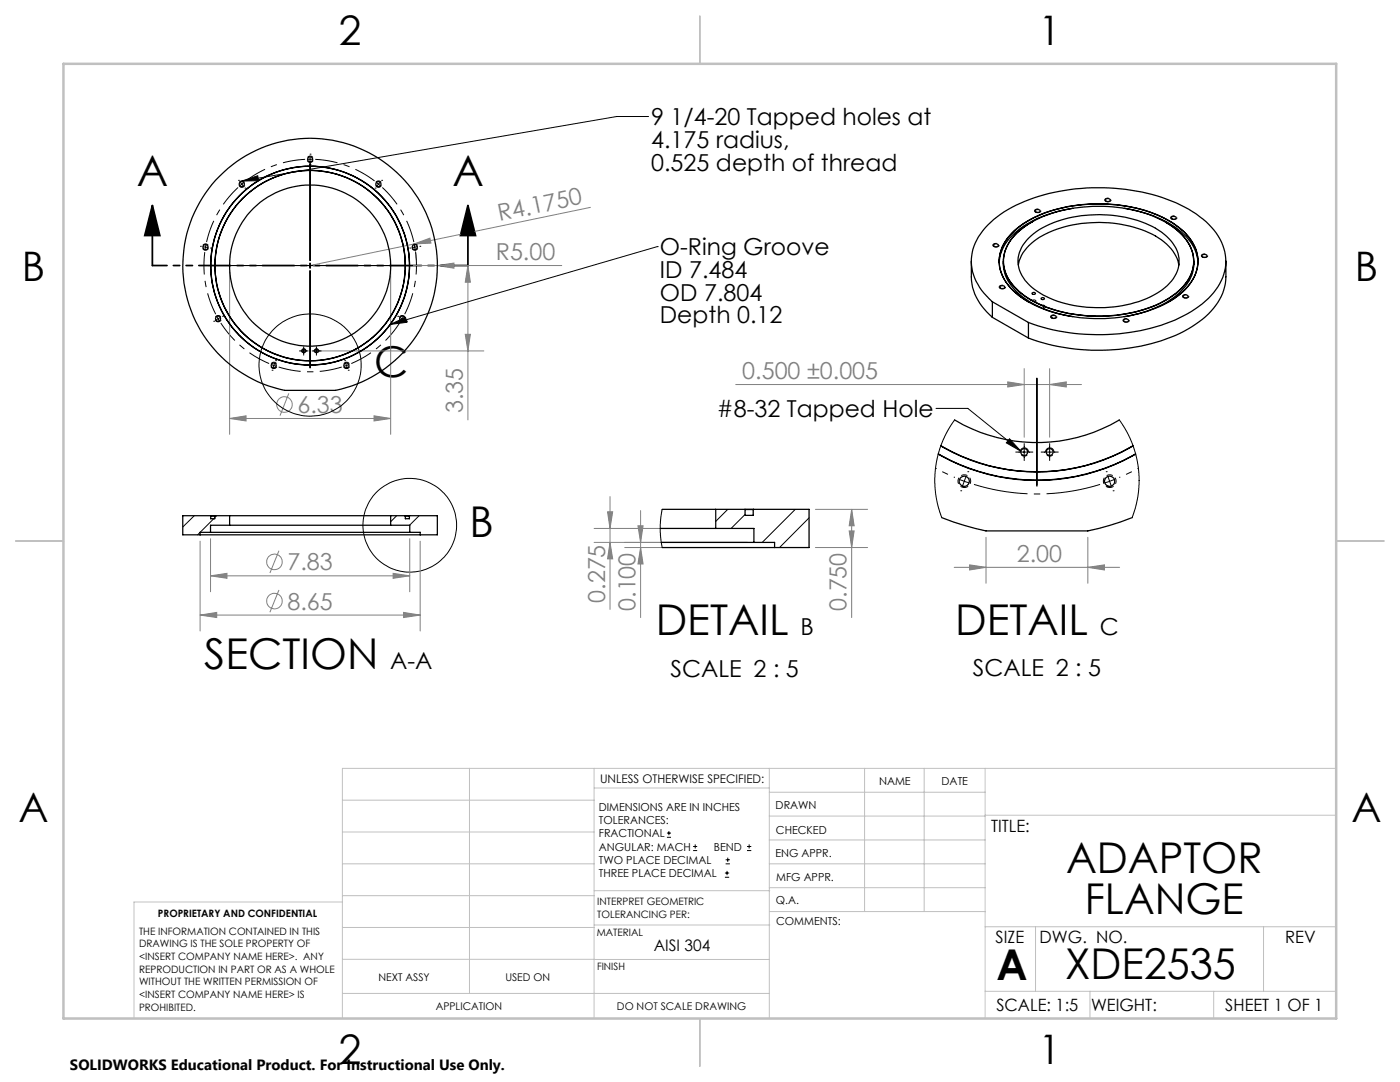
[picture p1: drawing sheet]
<svg xmlns="http://www.w3.org/2000/svg" width="279mm" height="216mm" viewBox="0 0 279 216" stroke-linecap="round" stroke-linejoin="round" font-family="sans-serif">
<g fill="none" stroke="#808080" stroke-width=".2">
<path d="M45.8 54.3v32.4M78 54.3v32.4M82.7 48.7l3.1-1.2 .2 1zM82.7 48.7l-20.8 4.3h50.2M82.8 49.6l.3 2.2M87.3 53l3.3-.5v1zM93.4 53v30.8M93.4 53l.5 3.3h-1zM117.8 41.4l-35.1 7.3M57.6 78.5l-1.7 4.4M62.8 70h33.8M92.9 66.7h1l-.5 3.3z"/>
<path d="M146.8 76.7h69M201.1 76.2l3.3 .5-3.3 .5zM204.4 73.6v13.6M209.5 76.7l3.3-.5v1zM209.5 73.6v13.6M45.8 83.5l3.3-.5v1zM45.8 83.5h32.2M74.6 83l3.4 .5-3.4 .5zM121.7 99.1v22.5M39.9 108v17.9M42 114.9l3.3-.5v1zM42 107.5v10.6"/>
<path d="M42 114.9h39.8M55.7 109.9l-1.8 4.4M55.7 117.7l-1.8 4.5M78.5 114.4l3.3 .5-3.3 .5zM81.8 107.5v10.6M83.9 108v17.9M118.6 108.2h30.6M118.6 105.4h23M121.2 102.1h1.1l-.6 3.3zM121.7 108.2l.6 3.3h-1.1zM124.7 109.3h28.6M127.3 104.9h1l-.5 3.3z"/>
<path d="M127.8 109.3l.5 3.2h-1zM127.8 101.9v21.3M162.7 101.6h10.4M162.7 109.3h10.4M169.5 105.9h1l-.5 3.4zM170 101.6l.5 3.3h-1zM170 101.6v21.6M190.4 113.2h33M193.5 112.7l3.3 .5-3.3 .5zM196.8 107.2v9.2M217.1 113.2l3.3-.5v1zM217.1 107.2v9.2"/>
<path d="M39.9 122.7l3.4-.5v1zM39.9 122.7h44M80.5 122.2l3.4 .5-3.4 .5z"/>
<circle cx="56.8" cy="80.7" r="1.55"/>
<circle cx="54.8" cy="112.1" r="1.56"/>
<circle cx="54.8" cy="119.9" r="1.55"/>
</g>
<g fill="none" stroke="#000" stroke-width=".2">
<path d="M47.6 36h.1M47.9 36.4l.7 .7M48.3 36.1l3.1-1 .2 1zM48.6 36.4l-.7 .7M48.9 37.5h.1M61.4 31.8h1M61.9 30.8h.1M61.9 32.8h.1M61.9 31.3v1M61.9 32.6v19.4M74.9 37.5h.1M75.1 36.4l.8 .7"/>
<path d="M75.8 36.4l-.6 .7M76.2 36h.1M129.4 23.2h-6.3l-74.8 12.9M40 49.1h.1M40.5 49.2l.5 .1M41 49.3l-.1 .5M41 49.3l.5 .1M41.1 48.8l-.1 .5M41.5 53h19.4M42 49.5h.1M61.4 53h1M61.9 52.5v1"/>
<path d="M61.9 54v19.4M62.9 53h19.4M81.8 49.5h.1M82.7 48.8l.1 .5M82.8 49.3l.1 .5M82.8 49.3l-.5 .1M83.3 49.2l-.5 .1M83.8 49.1h.1M131.2 49.2h.1M131.2 49.2l-53.3 15.5M42.7 64.1h.1M43.3 63.1l.2 .5"/>
<path d="M43.5 63.6l.3 .4M43.5 63.6l-.4 .3M44 63.4l-.5 .2M44.4 63.1h.1M54.2 72.7l.4 .2M54.3 73.9h.1M54.6 72.9l.5 .2M54.6 72.9l-.1 .5M54.8 72.5l-.2 .4M55 72h.1M59.8 70h1.7M60.6 69.2v1.7"/>
<path d="M62.3 70h1.8M63.1 69.2v1.7M68.8 72h.1M69 72.5l.1 .4M69.1 72.9l-.4 .2M69.1 72.9l.2 .5M69.5 73.9h.1M69.6 72.7l-.5 .2M77.9 64.7l3-1.4 .3 1zM79.4 63.1h.1M79.8 63.4l.9 .5M80.5 63.1l-.5 .9"/>
<path d="M81.1 64.1h.1M206.9 75.5v21.5M186.8 81.5h6.3l10.6 8.5M191.5 95.7l1.9 .7M191.7 97.9h.1M192.8 95.1l-.7 1.9M193.1 94.1h.1M201.5 87.6l2.2 2.4-2.9-1.6zM202.7 90.2h3.4M204.4 88.5v3.4M207.8 90.2h3.4M209.5 88.5v3.4"/>
<path d="M220.8 94.1h.1M221.1 95.1l.3 .9M221.4 96l.4 1M221.4 96l-.9 .4M222.1 97.9h.1M222.4 95.7l-1 .3M133.1 167.1h.8M133.1 166.2h.8M133.5 165.8v.9M138.3 169.7h.8M138.3 168.9h.8M138.7 168.5v.8"/>
<path d="M144.7 175h.8M144.7 174.2h.8M144.8 172.4h.9M144.8 171.6h.9M145.1 173.8v.8M145.2 171.1v.9M149.1 169.7h.8M149.1 168.9h.8M149.5 168.5v.8"/>
<circle cx="61.9" cy="72.8" r="10.2"/>
<circle cx="81.8" cy="104.8" r="9.3"/>
</g>
<path d="M30.4 41l1.5 6h-3zM30.4 41v12M93.4 41l1.5 6h-3zM93.4 41v12" fill="none" stroke="#000" stroke-width=".35"/>
<path d="M198.3 49.2a.35 .35 0 0 1-.1-.5 .35 .35 0 0 1 .4-.1h.3a.4 .4 0 0 1 .5 .4 .4 .4 0 0 1-.6 .3l-.5-.1M199.6 57.5a.35 .35 0 0 1-.1-.4 .35 .35 0 0 1 .4-.2h.2a.4 .4 0 0 1 .6 .4 .4 .4 0 0 1-.6 .3l-.5-.1M206.6 42.3a.35 .35 0 0 1-.1-.4 .35 .35 0 0 1 .5-.2h.2a.4 .4 0 0 1 .5 .4 .4 .4 0 0 1-.5 .3l-.6-.1M220.7 40.2a.35 .35 0 0 1-.2-.5 .35 .35 0 0 1 .5-.2h.2a.4 .4 0 0 1 .5 .4 .4 .4 0 0 1-.5 .4l-.5-.1M233.8 43.7a.35 .35 0 0 1-.1-.5 .35 .35 0 0 1 .4-.1h.3a.4 .4 0 0 1 .5 .4 .4 .4 0 0 1-.6 .3l-.5-.1M236.2 59.4a.35 .35 0 0 1-.1-.5 .35 .35 0 0 1 .4-.1h.2a.4 .4 0 0 1 .6 .3 .4 .4 0 0 1-.6 .4l-.5-.1M239.9 51.3a.35 .35 0 0 1-.1-.5 .35 .35 0 0 1 .5-.1h.2a.4 .4 0 0 1 .5 .4 .4 .4 0 0 1-.5 .3l-.6-.1M209.9 63.5a.35 .35 0 0 1-.2-.5 .35 .35 0 0 1 .5-.2h.2a.4 .4 0 0 1 .5 .4 .4 .4 0 0 1-.5 .4l-.5-.1M224.3 64.2a.35 .35 0 0 1-.1-.5 .35 .35 0 0 1 .4-.1h.3a.4 .4 0 0 1 .5 .4 .4 .4 0 0 1-.6 .3l-.5-.1" fill="none" stroke="#000" stroke-width=".2" stroke-dasharray="1.3 .6" stroke-linecap="butt"/>
<g fill="none" stroke="#000" stroke-width=".2" stroke-dasharray="1.3 .6" stroke-dashoffset=".5" stroke-linecap="butt">
<path d="M48.3 37.4a.64 .64 0 0 1-.6-.9 .64 .64 0 0 1 1.1-.1 .64 .64 0 0 1-.4 1h-.1M61.9 32.4a.64 .64 0 0 1-.6-.9 .64 .64 0 0 1 1.1-.1 .64 .64 0 0 1-.4 1h-.1M75.5 37.4a.64 .64 0 0 1-.5-.9 .64 .64 0 0 1 1-.1 .64 .64 0 0 1-.3 1h-.2M41 49.9a.64 .64 0 0 1-.5-.9 .64 .64 0 0 1 1-.1 .64 .64 0 0 1-.4 1h-.1M82.8 49.9a.64 .64 0 0 1-.6-.9 .64 .64 0 0 1 1.1-.1 .64 .64 0 0 1-.4 1h-.1M206.6 59.9h-.5a.26 .26 0 0 0-.1 .4 .26 .26 0 0 0 .4 0h.2a.19 .19 0 0 0 .1-.2 .19 .19 0 0 0-.1-.2M43.5 64.2a.64 .64 0 0 1-.5-.9 .64 .64 0 0 1 1-.1 .64 .64 0 0 1-.3 1h-.2M54.7 73.5a.64 .64 0 0 1-.6-.9 .64 .64 0 0 1 1.1-.1 .64 .64 0 0 1-.4 1h-.1M69.2 73.5a.64 .64 0 0 1-.6-.9 .64 .64 0 0 1 1.1-.1 .64 .64 0 0 1-.4 1h-.1M80.3 64.2a.64 .64 0 0 1-.6-.9 .64 .64 0 0 1 1.1-.1 .64 .64 0 0 1-.4 1h-.1M208.4 61l-.5-.1a.26 .26 0 0 0-.1 .4 .26 .26 0 0 0 .4 .1l.1-.1a.19 .19 0 0 0 .2-.1 .19 .19 0 0 0-.1-.2M192.5 97.3a1.27 1.27 0 0 1-1.2-1.9 1.27 1.27 0 0 1 2.2-.2 1.27 1.27 0 0 1-.8 2.1h-.2"/>
<path d="M221.5 97.3a1.27 1.27 0 0 1-1.2-1.9 1.27 1.27 0 0 1 2.2-.2 1.27 1.27 0 0 1-.8 2.1h-.2"/>
</g>
<path d="M204.4 89.4a.83 .83 0 0 0-.7 1.1 .83 .83 0 0 0 1.4 .2 .83 .83 0 0 0-.5-1.3h-.2M209.5 89.4a.83 .83 0 0 0-.7 1.1 .83 .83 0 0 0 1.4 .2 .83 .83 0 0 0-.5-1.3h-.2" fill="none" stroke="#000" stroke-width=".2" stroke-dasharray="1.3 .6" stroke-dashoffset="-.1" stroke-linecap="butt"/>
<path d="M60.6 69.6a.42 .42 0 0 0-.3 .6 .42 .42 0 0 0 .7 .1 .42 .42 0 0 0-.3-.7h-.1M63.2 69.6a.42 .42 0 0 0-.4 .6 .42 .42 0 0 0 .7 .1 .42 .42 0 0 0-.2-.7h-.1" fill="none" stroke="#000" stroke-width=".2" stroke-dasharray="1.3 .6" stroke-dashoffset=".3" stroke-linecap="butt"/>
<path d="M186.7 93.4l3.9 1.9M223.4 95.3l3.8-1.9" fill="none" stroke="#000" stroke-width=".2" stroke-dasharray="15.2 1.3 1.3 1.3" stroke-dashoffset="15" stroke-linecap="butt"/>
<path d="M194.4 96.7a42.4 42.4 0 0 0 25.1 0" fill="none" stroke="#000" stroke-width=".2" stroke-dasharray="15.2 1.3 1.3 1.3" stroke-dashoffset="4.4" stroke-linecap="butt"/>
<path d="M47.5 37.4a21.2 21.2 0 0 0-6.3 10.9M60.9 31.8a21.2 21.2 0 0 0-11.8 4.3M74.7 36.1a21.2 21.2 0 0 0-11.8-4.3M40.9 50.3a21.2 21.2 0 0 0 2.2 12.4M82.6 48.3a21.2 21.2 0 0 0-6.3-10.9M44.1 64.5a21.2 21.2 0 0 0 9.6 8M55.6 73.2a21.2 21.2 0 0 0 12.6 0M70.1 72.5a21.2 21.2 0 0 0 9.6-8M80.8 62.7a21.2 21.2 0 0 0 2.1-12.4" fill="none" stroke="#000" stroke-width=".2" stroke-dasharray="15.2 1.3 1.3 1.3" stroke-dashoffset="10.8" stroke-linecap="butt"/>
<path d="M93.4 53h-63" fill="none" stroke="#000" stroke-width=".35" stroke-dasharray="6.3 1.3 1.3 1.3 1.3 1.3" stroke-dashoffset="3.4"/>
<g fill="none" stroke="#c0c0c0" stroke-width=".2">
<path d="M68.3 159.7h50.3M93.7 153.3v44.9M118.6 153.3v49.9M118.6 157.2h34.9M153.5 153.3v49.9M153.5 158.1h43.1M172.5 153.3v28.6M184.4 153.3v28.6M196.6 153.3v49.9M266.7 153.3h-198.4v49.9M68.3 178.7h50.3M68.3 172.4h50.3"/>
<path d="M68.3 166h50.3M68.3 180h-41.6v23.2M118.6 177.7h35M153.5 167.6h43.1M153.5 162.8h43.1M153.5 172.4h43.1M153.5 177.1h43.1M196.6 162.7h70.1M68.3 198.2h85.2M68.3 191.4l85.2 .1M68.3 185.1h50.3M118.6 184.6h35"/>
<path d="M153.6 181.9h43M196.6 197.8h70.1M196.6 184.9h70.1M206.7 184.9v12.9M217.5 197.8v5.4M242.2 197.8v5.4M252.2 184.9v12.9"/>
</g>
<path d="M139.7 3.2v9.5M3.1 107.9h9.6M266.7 107.9h9.5M139.7 203.2v9.6" fill="none" stroke="#c0c0c0" stroke-width=".25"/>
<path d="M12.7 12.7h254v190.5h-254z" fill="none" stroke="#c0c0c0" stroke-width=".5"/>
<path d="M93.4 41l1.5 6h-3zM30.4 41l1.5 6h-3z" fill="#000"/>
<g fill="#808080">
<path d="M82.7 48.7l3.1-1.2 .2 1z"/>
<path d="M87.3 53l3.3-.5v1z"/>
<path d="M93.4 53l.5 3.3h-1zM92.9 66.7h1l-.5 3.3z"/>
<path d="M217.1 113.2l3.3-.5v1zM193.5 112.7l3.3 .5-3.3 .5z"/>
<path d="M45.8 83.5l3.3-.5v1zM74.6 83l3.4 .5-3.4 .5zM42 114.9l3.3-.5v1zM78.5 114.4l3.3 .5-3.3 .5zM39.9 122.7l3.4-.5v1zM80.5 122.2l3.4 .5-3.4 .5zM201.1 76.2l3.3 .5-3.3 .5zM209.5 76.7l3.3-.5v1z"/>
<path d="M121.7 108.2l.6 3.3h-1.1zM121.2 102.1h1.1l-.6 3.3z"/>
<path d="M170 101.6l.5 3.3h-1zM169.5 105.9h1l-.5 3.4z"/>
<path d="M127.8 109.3l.5 3.2h-1zM127.3 104.9h1l-.5 3.3z"/>
</g>
<path d="M48.3 36.1l3.1-1 .2 1zM77.9 64.7l3-1.4 .3 1zM201.5 87.6l2.2 2.4-2.9-1.6z" fill="#000"/>
<g fill="none" stroke="#000" stroke-width=".25">
<path d="M220.6 39.8a.61 .61 0 0 1 1 .2 .53 .53 0 0 1-.5 .2 .53 .53 0 0 1-.5-.4zM193.9 52.1v3.1a10.8 10.8 0 0 0 4.1 8.1M198.3 48.8a.5 .5 0 0 1 .5-.2 .5 .5 0 0 1 .4 .5 .51 .51 0 0 1-.5 .2 .51 .51 0 0 1-.4-.5zM199.6 57.2a.51 .51 0 0 1 .5-.2 .51 .51 0 0 1 .4 .4 .5 .5 0 0 1-.6 .2 .5 .5 0 0 1-.3-.4zM200.2 52.1a8.2 8.2 0 0 0 3.7 7 21.4 21.4 0 0 0 10.2 4.1M201.9 46.5a22.2 22.2 0 0 1 13.2-5.6 30.2 30.2 0 0 1 18.9 3.5 10.2 10.2 0 0 1 5 6.7 8.4 8.4 0 0 1-3.5 7.6 25.9 25.9 0 0 1-16 4.9 26.7 26.7 0 0 1-16.2-4.7 8.3 8.3 0 0 1-3.8-8.1 8.3 8.3 0 0 1 2.4-4.3zM202.5 47a21.4 21.4 0 0 1 13.7-5.7 27.9 27.9 0 0 1 17.4 3.7 8.8 8.8 0 0 1 4.6 7.7 9.7 9.7 0 0 1-5.4 7.1 29.6 29.6 0 0 1-22.3 2 15.6 15.6 0 0 1-9.2-6.2 7 7 0 0 1 1.2-8.6zM203.2 52.9a9 9 0 0 1 5.5-6.2 25.2 25.2 0 0 1 21.9 .4 8.7 8.7 0 0 1 4.7 5.8M205.3 47.5a19.1 19.1 0 0 1 12.3-4.6 23 23 0 0 1 14.2 3.4 7.4 7.4 0 0 1 3.5 6.3 8.5 8.5 0 0 1-5.2 6.3 25.5 25.5 0 0 1-21.9 0 9 9 0 0 1-5-5.9 6.2 6.2 0 0 1 2.1-5.5zM205.8 44.4h.1M205.8 44.4a9.8 9.8 0 0 0-5.6 7.4 8.3 8.3 0 0 0 3.7 6.8 26.5 26.5 0 0 0 17.9 4.4 22.3 22.3 0 0 0 14-5.4 7.1 7.1 0 0 0 .1-10.8l-2.2-1.8-1-.6M206 58.5a.35 .35 0 0 1 .4-.2 .35 .35 0 0 1 .2 .3 .36 .36 0 0 1-.4 .2 .36 .36 0 0 1-.2-.3z"/>
<path d="M206.6 41.9a.51 .51 0 0 1 .6-.1 .51 .51 0 0 1 .3 .4 .5 .5 0 0 1-.5 .2 .5 .5 0 0 1-.4-.5zM207.9 59.4h.2l.3 .1a.32 .32 0 0 1-.3 .3 .32 .32 0 0 1-.3-.3zM214.1 41.6a21 21 0 0 0-12.6 5.9 8 8 0 0 0-2.1 4.9M224.4 41.6a22.8 22.8 0 0 1 11.9 5.2 8.4 8.4 0 0 1 2.8 5.6M233.8 43.3a.52 .52 0 0 1 .5-.1 .52 .52 0 0 1 .4 .4 .51 .51 0 0 1-.6 .2 .51 .51 0 0 1-.3-.5zM236.1 59a.6 .6 0 0 1 1 .2 .53 .53 0 0 1-.5 .3 .53 .53 0 0 1-.5-.5zM238.3 52.1a8.3 8.3 0 0 1-3.6 6.9 23.1 23.1 0 0 1-10.3 4.2M239.9 50.9a.52 .52 0 0 1 .6-.2 .52 .52 0 0 1 .3 .5 .5 .5 0 0 1-.5 .2 .5 .5 0 0 1-.4-.5zM244.7 52.1v3.1a11.5 11.5 0 0 1-5.4 9 33 33 0 0 1-18.2 5.7 40.3 40.3 0 0 1-15.9-2.4M198 60.2a10.5 10.5 0 0 1-4.1-9.2 12.6 12.6 0 0 1 5.7-8.2 35.5 35.5 0 0 1 20.6-5.3 34.9 34.9 0 0 1 18.5 5.2 12.2 12.2 0 0 1 5.9 8.8 11.2 11.2 0 0 1-5.3 9.6 33 33 0 0 1-18.2 5.6 40.3 40.3 0 0 1-15.9-2.4M198 60.2v3.1M198 60.2l7.2 4.1"/>
<path d="M198 63.3l7.2 4.2M205.2 60.2a10.4 10.4 0 0 1-5.8-7.6 8.9 8.9 0 0 1 4.2-7.5 26.9 26.9 0 0 1 16.4-4.4 26.3 26.3 0 0 1 15.2 4.6 8.3 8.3 0 0 1 3.7 8.1 10.8 10.8 0 0 1-5.6 6.8M205.2 64.3v3.2M209.8 63.1a.52 .52 0 0 1 .6-.2 .52 .52 0 0 1 .3 .5 .65 .65 0 0 1-.9-.2zM224.2 63.9a.58 .58 0 0 1 1 .1 .58 .58 0 0 1-1-.1zM187.3 90.6a39.8 39.8 0 0 0 39.4 0M187.3 90.6a39.5 39.5 0 0 0 39.3 0M187.8 88.9a38 38 0 0 0 38.3 0 37.8 37.8 0 0 1-38.4 .1M190.5 83.8a32.1 32.1 0 0 0 32.9 0M39.9 106.7h44M42 106.2h39.8M42 106.2h-2.1v.5"/>
<path d="M42.1 102.9h.8M42.1 102.9v.6h.8v-.6M42.1 102.9h-5.6v3.8h3.4M42.9 102.9h2.9M42.9 102.9h.1M45.8 102.9h32.2M45.8 104.8h32.2M45.8 104.8h-3.8v1.4M45.8 102.9v1.9M78 102.9h2.9M78 104.8h3.8v1.4M78 102.9v1.9"/>
<path d="M80.9 102.9h.8M80.9 102.9h.1M80.9 102.9v.6h.8v-.6M81.7 102.9h.1M81.7 102.9h5.6v3.8h-3.4M81.8 106.2h2.1v.5M131.8 105.4h11M132 108.2h18.5M132.2 101.6h10.6M132.2 109.3h22.4M142.8 101.6h5.9M142.8 105.4h7.7v2.8"/>
<path d="M142.8 101.6v3.8M148.7 101.6h1.7M148.7 101.6v.1M148.7 101.7h1.6M148.7 101.7v1.1h1.6v-1.1M150.4 101.6l-.1 .1M150.4 101.6h11.1v7.7h-6.9M150.5 108.2h4.1v1.1M188 103.3l.2 .1a55.5 55.5 0 0 0 8.6 2.5h20.3a54.9 54.9 0 0 0 8.9-2.6"/>
<circle cx="48.3" cy="36.7" r=".52"/>
<circle cx="61.9" cy="31.8" r=".51"/>
<circle cx="75.5" cy="36.7" r=".52"/>
<circle cx="41" cy="49.3" r=".51"/>
<circle cx="61.9" cy="53" r="19"/>
<circle cx="61.9" cy="53" r="16.1"/>
<circle cx="61.9" cy="53" r="25.4"/>
<circle cx="61.9" cy="53" r="19.9"/>
<circle cx="61.9" cy="53" r="19.8"/>
<circle cx="82.8" cy="49.3" r=".51"/>
<circle cx="43.5" cy="63.6" r=".51"/>
<circle cx="54.6" cy="72.9" r=".51"/>
<circle cx="60.6" cy="70" r=".35"/>
<circle cx="63.1" cy="70" r=".35"/>
<circle cx="69.1" cy="72.9" r=".52"/>
<circle cx="80.3" cy="63.6" r=".52"/>
<circle cx="192.4" cy="96" r="1.02"/>
<circle cx="204.4" cy="90.2" r=".69"/>
<circle cx="209.5" cy="90.2" r=".69"/>
<circle cx="221.4" cy="96" r="1.02"/>
</g>
<path d="M190.5 83.8l-1.4 2.2-1 1.9-.9 2.9-.5 2.3-.2 2.2 .2 3 .6 3.1 .7 1.9M223.4 83.8l1.4 2.1 1.2 2.5 .7 2.5 .5 2.4 .1 1.7-.1 3.1-.4 2.3-.8 2.9M38.8 102.9l-2.3 2.3M42.7 103.5l-3.3 3.2M43.3 102.9l-.4 .4M79.2 102.9l-1.2 1.2M83.6 102.9l-1.9 1.9M132.2 101.6l-.4 3v2.3l.4 2.4M145.2 101.6l-2.4 2.4M148.7 102.7l-2.8 2.7M158.7 101.6l-6.6 6.6M161.5 103.3l-5.9 6" fill="none" stroke="#000" stroke-width=".2"/>
<g font-size="8.5">
<text x="27.3" y="37.2">A</text>
<text x="90.3" y="37.2">A</text>
<text x="74.6" y="75.2">C</text>
<text x="93.7" y="107.1">B</text>
<text x="130.9" y="126.8">DETAIL</text>
<text x="190.6" y="126.7">DETAIL</text>
<text x="40.8" y="133.4">SECTION</text>
<text x="212.8" y="174.2">ADAPTOR</text>
<text x="216.5" y="182.3">FLANGE</text>
<text x="198.9" y="195.5">A</text>
<text x="212.6" y="195.4">XDE2535</text>
</g>
<g font-size="8.1">
<text x="67.6" y="8.9">2</text>
<text x="207.3" y="8.9">1</text>
<text x="4.4" y="56.2">B</text>
<text x="270.4" y="56.2">B</text>
<text x="3.7" y="164.1">A</text>
<text x="269.7" y="164.1">A</text>
<text x="67.6" y="212.4">2</text>
<text x="207.3" y="212.4">1</text>
</g>
<g font-size="4.7">
<text x="130" y="25">9 1/4-20 Tapped holes at</text>
<text x="130" y="29.5">4.175 radius,</text>
<text x="130" y="34">0.525 depth of thread</text>
<text x="131.7" y="51">O-Ring Groove</text>
<text x="131.7" y="55.5">ID 7.484</text>
<text x="131.7" y="60">OD 7.804</text>
<text x="131.7" y="64.5">Depth 0.12</text>
<text x="143.1" y="83.2">#8-32 Tapped Hole</text>
<text x="159.7" y="126.8">B</text>
<text x="219.5" y="126.7">C</text>
<text x="77.9" y="133.4">A-A</text>
<text x="133.8" y="135">SCALE 2 : 5</text>
<text x="194.2" y="134.9">SCALE 2 : 5</text>
</g>
<g font-size="4.7" fill="#808080">
<text x="99.7" y="44.1" transform="rotate(-12 99.7 44.1)">R4.1750</text>
<text x="99" y="52">R5.00</text>
<text x="148.1" y="75.7">0.500 ±0.005</text>
<text x="59.4" y="82.4">6.33</text>
<text x="92.4" y="82.5" transform="rotate(-90 92.4 82.5)">3.35</text>
<text x="57.4" y="113.8">7.83</text>
<text x="202.9" y="112.2">2.00</text>
<text x="57.4" y="121.6">8.65</text>
<text x="120.8" y="120.3" transform="rotate(-90 120.8 120.3)">0.275</text>
<text x="126.8" y="121.9" transform="rotate(-90 126.8 121.9)">0.100</text>
<text x="169" y="121.9" transform="rotate(-90 169 121.9)">0.750</text>
</g>
<g font-size="3.4">
<text x="197.8" y="166">TITLE:</text>
<text x="198.7" y="188.1">SIZE</text>
<text x="207.5" y="188.1">DWG. NO.</text>
<text x="256.5" y="188.2">REV</text>
<text x="198.8" y="201.7">SCALE: 1:5</text>
<text x="217.7" y="201.8">WEIGHT:</text>
<text x="244.5" y="201.7">SHEET 1 OF 1</text>
</g>
<text font-size="3.2" x="130.5" y="189.8">AISI 304</text>
<text font-size="3" x="14" y="213.5">SOLIDWORKS Educational Product. For Instructional Use Only.</text>
<text font-size="2.4" x="119.8" y="156.2">UNLESS OTHERWISE SPECIFIED:</text>
<g font-size="2.2">
<text x="119.5" y="161.8">DIMENSIONS ARE IN INCHES</text>
<text x="154.8" y="161.4">DRAWN</text>
<text x="175.4" y="156.6">NAME</text>
<text x="187.9" y="156.7">DATE</text>
<text x="119.5" y="164.4">TOLERANCES:</text>
<text x="119.5" y="167.1">FRACTIONAL</text>
<text x="154.9" y="166.3">CHECKED</text>
<text x="119.5" y="169.7">ANGULAR: MACH</text>
<text x="119.5" y="172.4">TWO PLACE DECIMAL</text>
<text x="142.5" y="169.7">BEND</text>
<text x="154.8" y="171">ENG APPR.</text>
<text x="119.5" y="175">THREE PLACE DECIMAL</text>
<text x="154.9" y="175.7">MFG APPR.</text>
<text x="154.9" y="180.4">Q.A.</text>
<text x="154.9" y="184.6">COMMENTS:</text>
</g>
<g font-size="2.1">
<text x="75.5" y="195.7">NEXT ASSY</text>
<text x="100.9" y="195.7">USED ON</text>
<text x="86.9" y="201.5">APPLICATION</text>
<text x="123.1" y="201.6">DO NOT SCALE DRAWING</text>
</g>
<g font-size="2">
<text x="31.5" y="182.9">PROPRIETARY AND CONFIDENTIAL</text>
<text x="119.2" y="180.6">INTERPRET GEOMETRIC</text>
<text x="119.2" y="183.1">TOLERANCING PER:</text>
<text x="27.8" y="186.5">THE INFORMATION CONTAINED IN THIS</text>
<text x="27.8" y="189">DRAWING IS THE SOLE PROPERTY OF</text>
<text x="27.8" y="191.6">&lt;INSERT COMPANY NAME HERE&gt;. ANY</text>
<text x="119.1" y="186.7">MATERIAL</text>
<text x="27.8" y="194.1">REPRODUCTION IN PART OR AS A WHOLE</text>
<text x="27.8" y="196.6">WITHOUT THE WRITTEN PERMISSION OF</text>
<text x="119.1" y="193.5">FINISH</text>
<text x="27.8" y="199.1">&lt;INSERT COMPANY NAME HERE&gt; IS</text>
<text x="27.8" y="201.7">PROHIBITED.</text>
</g>
</svg>
